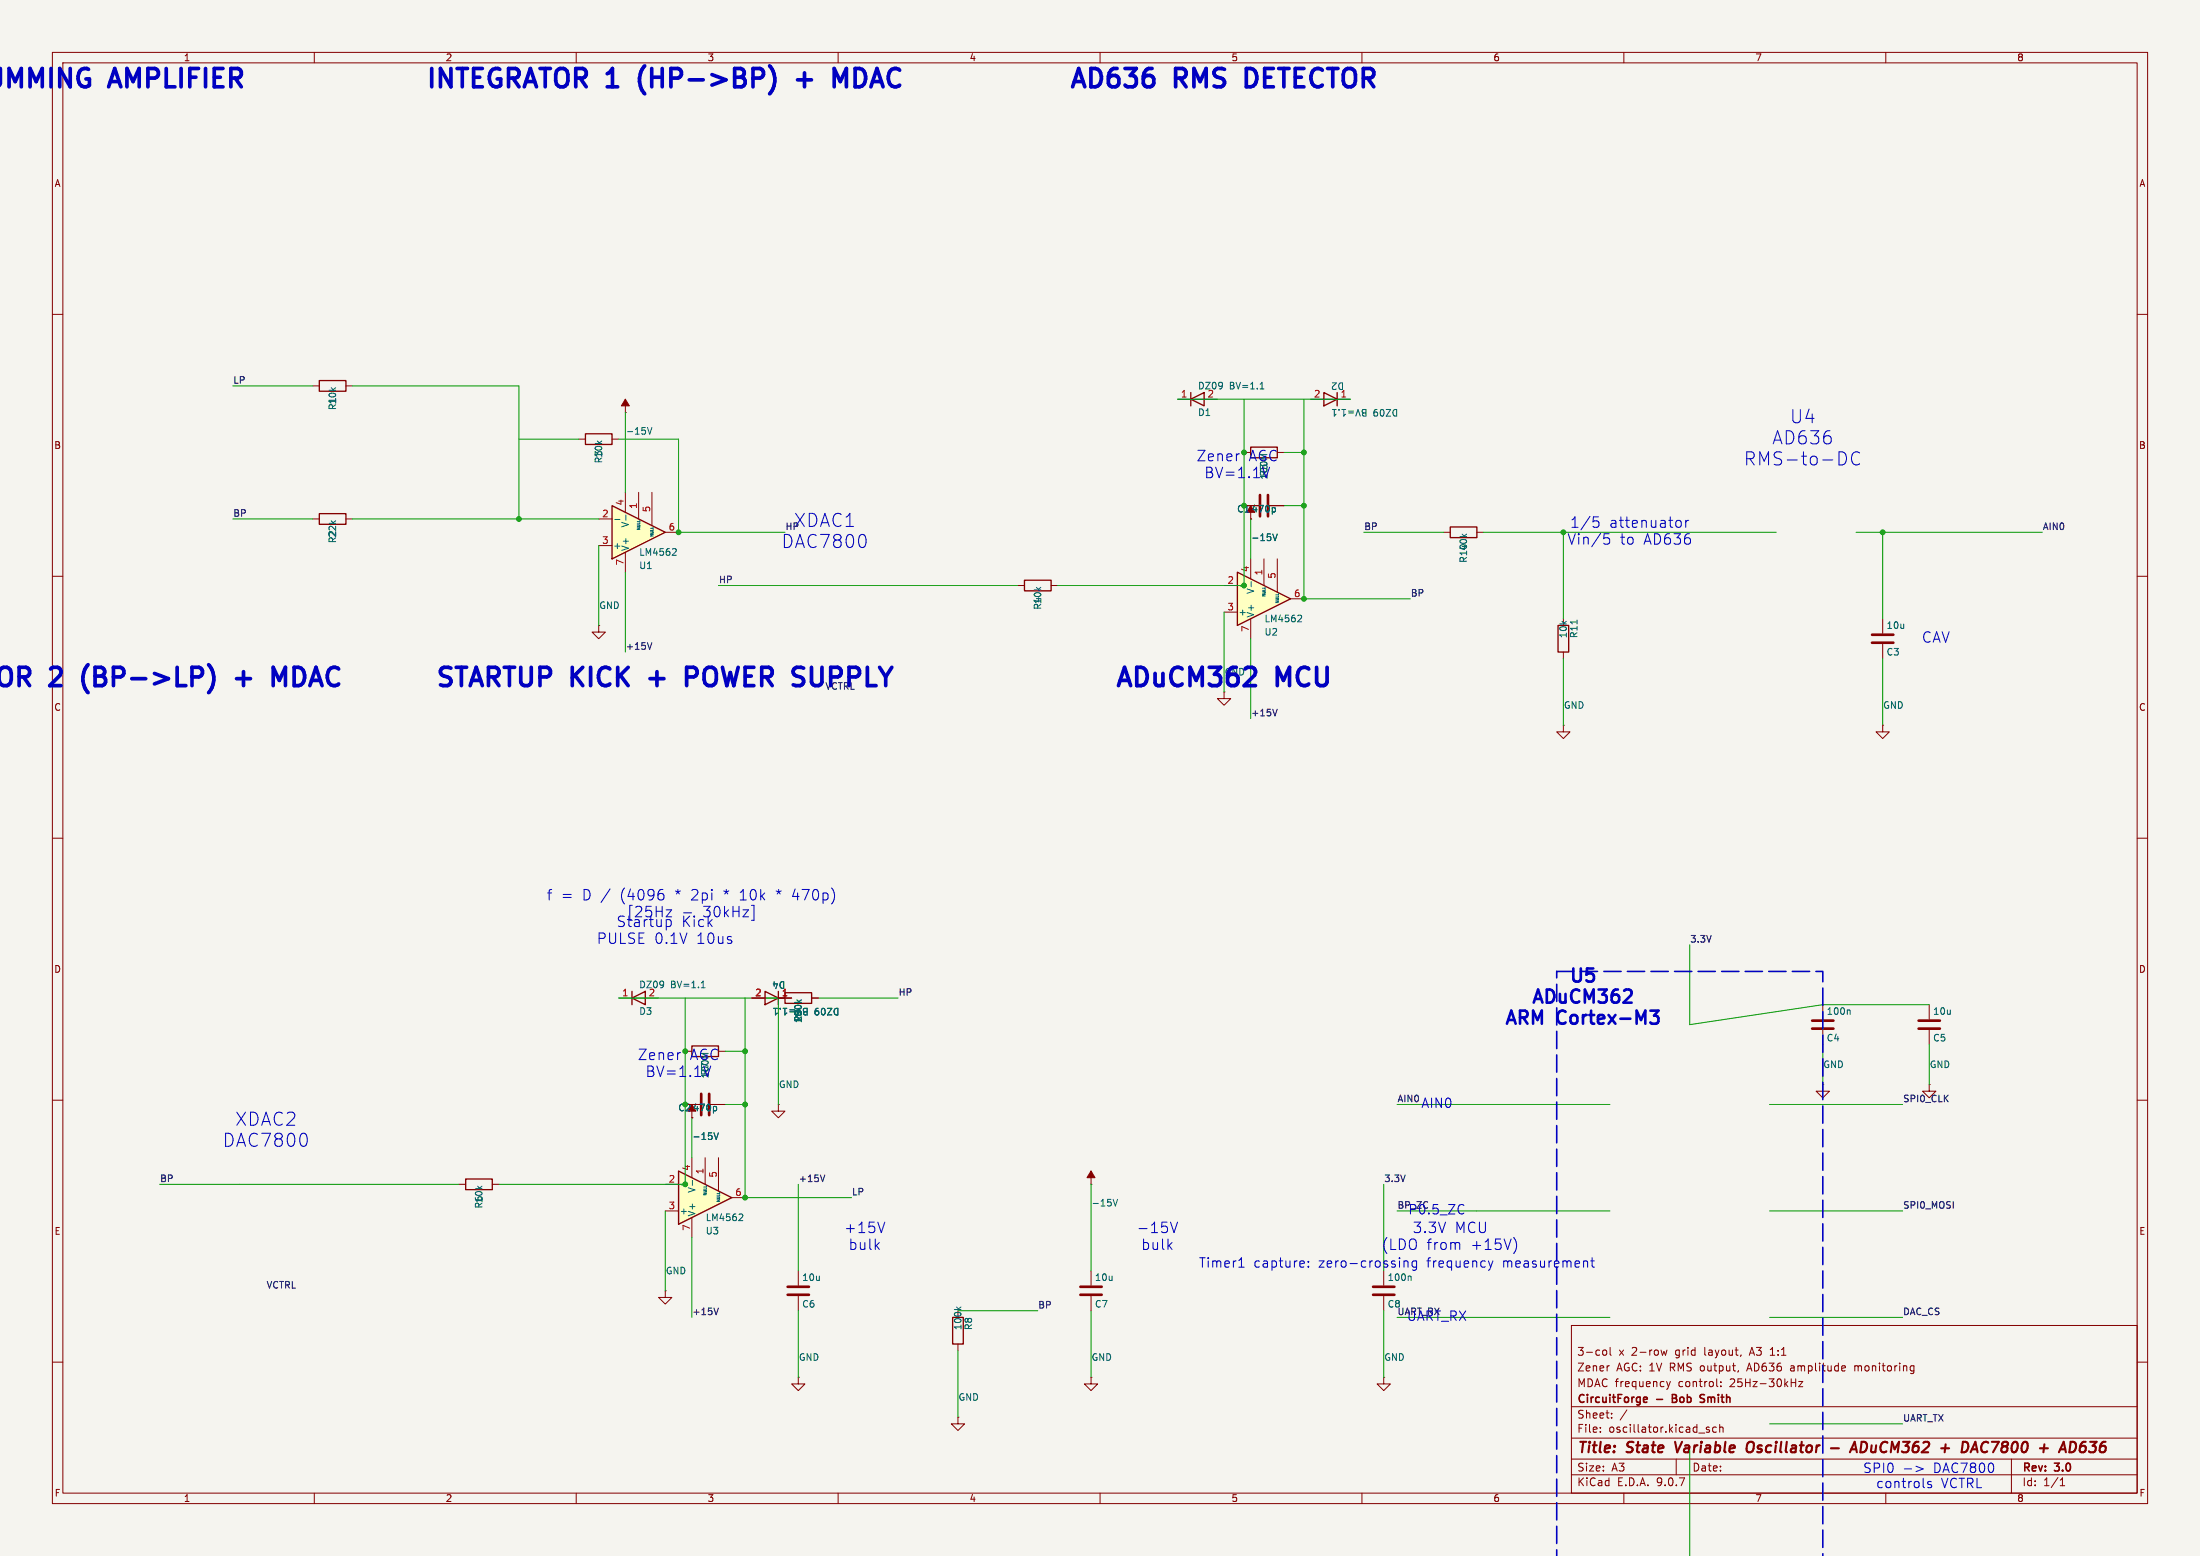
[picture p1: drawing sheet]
<svg xmlns="http://www.w3.org/2000/svg" width="420mm" height="297mm" viewBox="0 0 420 297" stroke-linecap="round" stroke-linejoin="round" font-family="sans-serif">
<path d="M0 0h420v297h-420z" fill="#f5f4ef" stroke="#f5f4ef" stroke-width=".19"/>
<g fill="none" stroke="#840000" stroke-width=".19">
<path d="M10 10h400v277h-400zM12 12h396v273h-396zM60 10v2M110 10v2M160 10v2M210 10v2M260 10v2M310 10v2M360 10v2M10 60h2M119.4 78.7h.1M119.4 76.2v2.5"/>
<path d="M408 60h2M237.5 96.5h2.8M238.8 99.1h.1M238.8 96.5v2.6M242.3 96.5h2.8M10 110h2M114.3 119.4v1.3h1.3l-1.3 1.2-1.3-1.2h1.3M114.3 119.4h.1M408 110h2M10 160h2M408 160h2M10 210h2"/>
<path d="M130.8 210.8h2.8M132.1 213.4h.1M132.1 210.8v2.6M135.6 210.8h2.8M148.6 210.8v1.3h1.3l-1.3 1.3-1.3-1.3h1.3M148.6 210.8h.1M408 210h2M208.3 226.1h.1M208.3 223.5v2.6M208.3 242.6v2.8M208.3 247.4v2.8M300 253h108v32h-108z"/>
<path d="M306.1 257.8l.3-.1 .3 .3v.5l-.3 .2-.3-.1M307.4 257.2v1.3l.2 .2M318.2 257.7l-.3 1-.2-.7-.3 .7M332.4 258.6l-.1 .2M337.9 258.7h.9M338.1 257.5l-.2 .1M10 260h2M208.3 262.9v1.3h1.2l-1.2 1.2-1.3-1.2h1.3M208.3 262.9h.1M264.2 262.9v1.3h1.2l-1.2 1.2-1.3-1.2h1.3M264.2 262.9h.1M300 278.5h108"/>
<path d="M300 274.5h108M300 268.5h108M305.5 273.2v.2M305.5 272.5v.1M307.1 260.7h.1M307.7 270.5v.2M307.7 269.8v.1M310.6 269.1l-1.3 1.9M318.2 263.7l.3 1M318.5 264.7l-.3 .5M318.9 263.7l-.4 1M320 278.5v3"/>
<path d="M325.7 272.7l.7 .4-.2 .3-.5-.1M326.3 272.5l-.4-.1-.2 .2M327.7 272.5l-.5-.1-.3 .3 .2 .6h.6M327.8 264.6l.1 .1M328.3 272.5l.2-.1 .4 .1v.9M328.3 271.9v1.5M328.5 264.5v.2M328.5 263.8v.1M331.9 261.6l-.2 .3M341.9 263.9h.9M342.8 263.2v1.5M343.4 263.7h.8l-.8 1h.8"/>
<path d="M351.8 260.7l.4 .1 .1 .2-.7 .2M352.2 261.6l-.4 .1M354.1 260.7v1M354.2 260.8h-.1M364.9 260.7l.5 .1M365.4 261.6l-.5 .1M365.4 260.7v1.2l-.3 .3M384 278.5v6.5M408 260h2M60 285v2M110 285v2M160 285v2"/>
<path d="M210 285v2M260 285v2M300 281.5h108M310 285v2M360 285v2M393.3 283.6h.9M393.3 282.5l.4-.4v1.5"/>
</g>
<g fill="none" stroke="#840000" stroke-width=".4">
<path d="M319.8 275.2l.4 2M334.4 275.2a.77 .77 0 0 0-.9 .7l-.1 .6 .2 .6a.71 .71 0 0 0 1-.2M349.5 276.4h1.5M353.1 277.2l1-2 .4 2M353.4 276.6h1M355.9 275.2h-.5l-.3 2 .8-.1M375.7 275.7l-.2-.4-.8-.1-.2 2M376.2 277.2l.9-2 .4 2M376.5 276.6h.9M378.7 275.3a1.11 1.11 0 0 0 .1 1.9M393 277.2l1-2 .4 2M393.3 276.6h1"/>
<path d="M396.3 275.7l-.3-.4-.7-.1-.3 2M397.5 276h.4l.2 .2v.6a.66 .66 0 0 1-.8 .4M398.2 275.2a.81 .81 0 0 0-1 .5M398.8 277l.2 .2"/>
</g>
<path d="M314 266.7l.4 .1 .1 .2-.7 .2M314.4 267.6l-.4 .1M319.3 266.9h.5M319.8 266.2h-.5v1.5h.5M324.5 267.6h.8M324.6 266.8l.7 .2M325.4 266.3l-.6-.1-.2 .1" fill="none" stroke="#840000" stroke-width=".3"/>
<path d="M240.5 94.5v4.1M242.1 94.5v4.1M133.9 208.8v4.1M135.4 208.8v4.1M206.2 245.6h4.1M206.2 247.1h4.1" fill="none" stroke="#840000" stroke-width=".51"/>
<path d="M123.6 81.6l.4 1.3 .5-1.3M243.2 96.9l.3 .2v.4l-.3 .2M243 101.9l.4 1.3 .4-1.3M136.3 216.2l.4 1.3 .5-1.3M136.6 211.2l.2 .2v.4l-.2 .2M212.5 228.9l.4 1.3 .5-1.3" fill="none" stroke="#006464" stroke-width=".19"/>
<g fill="#840000" stroke="#840000" stroke-width=".19">
<path d="M208.3 223.5l.7 1.3h-1.5z"/>
<path d="M132.1 210.8l.7 1.3h-1.5z"/>
<path d="M119.4 76.2l.7 1.3h-1.5z"/>
<path d="M238.8 96.5l.7 1.3h-1.5z"/>
</g>
<path d="M129.5 223.5l10.2 5.1-10.2 5.1z" fill="#ffffc2"/>
<path d="M227.3 76.2l2.6-1.3v2.6zM227.3 74.9v2.6M252.7 74.9l2.6 1.3-2.6 1.3zM255.3 74.9v2.6M120.6 190.5l2.6-1.3v2.6zM120.6 189.2v2.6M146 189.2l2.6 1.3-2.6 1.3zM148.6 189.2v2.6M149.9 189.5h5v2h-5zM88.9 225h5.1v2.1h-5.1zM129.5 223.5l10.2 5.1-10.2 5.1z" fill="none" stroke="#840000" stroke-width=".25"/>
<g fill="none" stroke="#840000" stroke-width=".19">
<path d="M224.8 76.2h7.6M250.2 76.2h7.6M118.1 190.5h7.6M143.5 190.5h7.6M154.9 190.5h1.3M87.6 226.1h1.3M94 226.1h1.2M127 231.1h2.5M127 226.1h2.5M132.1 221v3.8M132.1 232.4v3.8M134.6 221v5.1"/>
<path d="M137.2 221v6.3M139.7 228.6h2.5M127 246.4v1.2h1.3l-1.3 1.3-1.3-1.3h1.3M127 246.4h.1M152.4 262.9v1.3h1.3l-1.3 1.2-1.3-1.2h1.3M152.4 262.9h.1"/>
</g>
<g fill="none" stroke="#006464" stroke-width=".19">
<path d="M240.6 74.2h.7M240.7 73.3l.2-.3v1.2M254.4 78.2h.7M254.7 78.2v1.2l.3-.3M133.9 188.5h.7M134 187.6l.2-.3v1.2M147.7 192.5h.7M148 192.5v1.2l.3-.3M152.1 190.9l.5 .4M153 190.9l-.5 .3M130.1 226.2h.9M132.2 225.3v1"/>
<path d="M134.3 227.8h.5l-.5 .3h.5M134.3 227.5h.5M134.3 227.2h.5M134.3 227h.5M134.8 226.3v.3h-.5M136.9 229h.5l-.5 .3h.5M136.9 228.8h.4M136.9 228.5h.4M136.9 228.3h.5M137.4 227.6v.2h-.5M141.3 231.7l.4 .1 .1 .3-.8 .9h.8"/>
</g>
<path d="M116.8 96.5l10.2 5.1-10.2 5.1z" fill="#ffffc2"/>
<path d="M61 72.6h5v2.1h-5zM61 98h5v2.1h-5zM116.8 96.5l10.2 5.1-10.2 5.1zM195.6 110.7h5.1v2.1h-5.1zM276.9 100.6h5v2h-5zM297.4 119.4h2.1v5.1h-2.1zM132.1 199.6h5.1v2.1h-5.1zM181.9 251.5h2v5h-2z" fill="none" stroke="#840000" stroke-width=".25"/>
<g fill="none" stroke="#840000" stroke-width=".19">
<path d="M59.7 73.7h1.3M66 73.7h1.3M59.7 99.1h1.3M66 99.1h1.3M114.3 99.1h2.5M119.4 94v3.8M121.9 94v5.1M124.5 94v6.3M114.3 104.1h2.5M119.4 105.4v3.8M127 101.6h2.5M194.3 111.8h1.3"/>
<path d="M200.7 111.8h1.2M275.6 101.6h1.3M281.9 101.6h1.3M298.4 118.1v1.3M359.4 118.1v2.8M298.4 138.4v1.3h1.3l-1.3 1.3-1.2-1.3h1.2M298.4 138.4h.1M298.4 124.5v1.2M359.4 122.9v2.8M348 191.8v2.8M348 196.6v2.8M368.3 191.8v2.8"/>
<path d="M368.3 196.6v2.8M348 207v1.3h1.2l-1.2 1.3-1.3-1.3h1.3M348 207h.1M368.3 207v1.3h1.3l-1.3 1.3-1.3-1.3h1.3M368.3 207h.1M152.4 242.6v2.8M152.4 247.4v2.8M182.9 256.5v1.3M182.9 270.5v1.3h1.2l-1.2 1.2-1.3-1.2h1.3M182.9 270.5h.1"/>
</g>
<g fill="none" stroke="#006464" stroke-width=".19">
<path d="M117.4 99.2h.9M119.5 98.3v1M121.6 100h.5M122.1 99.3v.3h-.5M121.6 100.8h.5l-.5 .3h.5M121.6 100.5h.5M121.6 100.2h.5M124.2 102h.5l-.5 .3h.5M124.2 101.8h.4M124.2 101.5h.4M124.2 101.3h.5M124.7 100.6v.2h-.5"/>
<path d="M128.6 104.7l.4 .1 .1 .3-.8 .9h.8M301.1 118.4v.7M353 192.8l.2 .2v.6M182.6 249.5l.5 .5M183.5 249.5l-.5 .3"/>
</g>
<path d="M357.4 121.2h4M357.4 122.7h4M345.9 194.8h4.1M345.9 196.3h4.1M366.3 194.8h4M366.3 196.3h4M150.4 245.6h4M150.4 247.1h4" fill="none" stroke="#840000" stroke-width=".51"/>
<path d="M236.2 109.2l10.2 5.1-10.2 5.1z" fill="#ffffc2"/>
<path d="M111.8 82.8h5v2h-5zM238.8 85.3h5v2.1h-5zM236.2 109.2l10.2 5.1-10.2 5.1z" fill="none" stroke="#840000" stroke-width=".25"/>
<g fill="none" stroke="#840000" stroke-width=".19">
<path d="M110.5 83.8h1.3M116.8 83.8h1.3M237.5 96.5h2.8M238.8 99.1h.1M242.3 96.5h2.8M233.7 116.8h2.5M233.7 111.8h2.5M238.8 106.7v3.8M238.8 118.1v3.8M241.3 106.7v5.1M243.8 106.7v6.3M246.4 114.3h2.5"/>
<path d="M233.7 132.1v1.3h1.2l-1.2 1.2-1.3-1.2h1.3M359.4 138.4v1.3h1.3l-1.3 1.3-1.3-1.3h1.3M359.4 138.4h.1M143.5 190.5h2.5M148.6 190.5h2.5M154.9 190.5h1.3M130.8 210.8h2.8M132.1 213.4h.1M135.6 210.8h2.8M264.2 242.6v2.8M264.2 247.4v2.8"/>
</g>
<g fill="none" stroke="#006464" stroke-width=".19">
<path d="M243.2 96.9l.3 .2v.4l-.3 .2M236.7 111.9h1M238.9 111v1M241 113.5h.5l-.5 .3h.5M241 113.2h.4M241 112.9h.4M241 112.7h.5M241.5 112v.3h-.5M243 101.9l.4 1.3 .4-1.3M243.6 114.7h.5l-.5 .3h.5M243.6 114.5h.4M243.6 114.2h.4"/>
<path d="M243.6 114h.5M244.1 113.3v.2h-.5M247.9 117.4l.5 .1 .1 .3-.8 .9h.8M147.7 192.5h.7M148 192.5v1.2l.3-.3M152.1 190.9l.5 .4M153 190.9l-.5 .3M136.3 216.2l.4 1.3 .5-1.3M136.6 211.2l.2 .2v.4l-.2 .2M269.2 243.6l.2 .2v.6"/>
</g>
<path d="M262.1 245.6h4.1M262.1 247.1h4.1" fill="none" stroke="#840000" stroke-width=".51"/>
<path d="M124.4 122.7l-.4 1.2M243.8 135.4l-.4 1.2M157.5 224.3l-.5 1.2M137.1 249.7l-.4 1.2" fill="none" stroke="#0f0f0f" stroke-width=".19"/>
<g fill="none" stroke="#009600" stroke-width=".19">
<path d="M44.4 73.7h15.3M67.3 73.7h31.8v25.4M119.4 78.7v15.3M224.8 76.2h33M237.5 76.2v35.6h-35.6M248.9 76.2v38.1h20.3M44.4 99.1h15.3M67.3 99.1h47M99.1 83.8h11.4M118.1 83.8h11.4v17.8h20.4M238.8 99.1v7.6M245.1 96.5h3.8"/>
<path d="M245.1 86.4h3.8M114.3 104.1v15.3M119.4 109.2v15.3M137.2 111.8h57.1M233.7 116.8v15.3M260.3 101.6h15.3M283.2 101.6h55.9M298.4 101.6v16.5M354.3 101.6h35.6M359.4 101.6v16.5M238.8 121.9v15.3M298.4 125.7v12.7"/>
<path d="M359.4 125.7v12.7M118.1 190.5h33M130.8 190.5v35.6h-35.6M142.2 190.5v38.1h20.4M148.6 190.5v20.3M156.2 190.5h15.2M322.6 180.3v15.3l25.4-3.8h20.3M348 199.4v7.6M368.3 199.4v7.6M132.1 213.4v7.6M138.4 210.8h3.8M138.4 200.7h3.8"/>
<path d="M266.7 210.8h40.6M337.8 210.8h25.4M30.5 226.1h57.1M127 231.1v15.3M132.1 236.2v15.3M152.4 226.1v16.5M208.3 226.1v16.5M264.2 226.1v16.5M266.7 231.1h40.6M337.8 231.1h25.4M152.4 250.2v12.7M182.9 257.8v12.7"/>
<path d="M182.9 250.2h15.2M208.3 250.2v12.7M264.2 250.2v12.7M266.7 251.5h40.6M337.8 251.5h25.4M322.6 276.9v20.2M337.8 271.8h25.4"/>
</g>
<g fill="none" stroke="#0000c2" stroke-width=".19">
<path d="M304.2 98.7h.9M304.4 99.4h.5l.3 .4v.5l-.1 .3-.7 .1M320.6 99.3l.4 .4v.6l-.4 .4M321.8 99.3v1.4M322.4 99.3l-.4 .1-.2 .3M351.7 86.2a1.35 1.35 0 0 1 .8 1.3 1.35 1.35 0 0 1-.8 1.2M355 86.5a.93 .93 0 0 0-1.1-.1 .93 .93 0 0 0-.4 .9 1.06 1.06 0 0 0 .2 1.1 1.06 1.06 0 0 0 1.2 .2l.1-.1M306.2 101.9h1M306.2 102.7l.7-.1 .4 .4v.5l-.2 .3h-.9M126.2 169.8h.4M126.4 170.5l.3 .4v.5l-.3 .4M127.2 173.7h1l-1 1.3h1"/>
<path d="M127.8 175.5l.3 .4v.6l-.1 .3-.6 .1M143.9 172.8v2.9h-.4M168.9 233.3l-.7 2M223.5 233.3l.6 2 .7-2M279.4 230l.1 .1M279.5 231.5l-.1 .1M289 236.2a2.29 2.29 0 0 1 0 3.1M236.5 241.9h1M236.8 240.3l.2-.2v1.8M248.9 240.8l.1 .3-.9 .2M249.8 241.7v.2M249.8 240.8v.1"/>
<path d="M268 240.7v1.2M268 240.8l.3-.1 .4 .1 .1 1.1M270.4 240.8l-.5-.1-.3 .3v.5l.1 .3h.7M270.4 240.7v1.4l-.3 .4-.4-.1M284.1 240.7l.5 1.2M284.6 241.9l-.3 .5M285 240.7l-.4 1.2M303.7 240.7h.7M303.9 240.1v1.5l.1 .2 .4 .1M365.8 279.9l1.3 .5-1.3 .5M363.5 280.4h1.4M368.7 282.8h-.4l-.3 .2 .1 .3 .6 .1v.5h-.7"/>
</g>
<path d="M146.9 12.6a4 4 0 0 1 0 5.3M152.3 15.2h2.6M159.3 16.6v-3.5l1.1 2.5 1.2-2.5v3.5M39.8 126.9a4 4 0 0 1 0 5.3M45.2 129.5h2.6M52.2 130.9v-3.5l1.1 2.5 1.2-2.5v3.5M131.1 129.2h1.3M132.4 127.4h-1.3v3.5" fill="none" stroke="#0000c2" stroke-width=".7"/>
<path d="M315.1 192.9h1.5l-.8 1a.68 .68 0 0 1 .8 .4v.6l-.2 .4-1 .1" fill="none" stroke="#0000c2" stroke-width=".5"/>
<path d="M297.2 185.4h50.8v111.7M297.2 297.1v-111.7" fill="none" stroke="#0000c2" stroke-width=".3" stroke-dasharray="3.3 1.2"/>
<g fill="#009600" stroke="#009600" stroke-width=".19">
<circle cx="130.8" cy="200.7" r=".46"/>
<circle cx="142.2" cy="200.7" r=".46"/>
<circle cx="248.9" cy="96.5" r=".46"/>
<circle cx="248.9" cy="114.3" r=".46"/>
<circle cx="248.9" cy="86.4" r=".46"/>
<circle cx="99.1" cy="99.1" r=".46"/>
<circle cx="129.5" cy="101.6" r=".46"/>
<circle cx="237.5" cy="111.8" r=".46"/>
<circle cx="237.5" cy="86.4" r=".46"/>
<circle cx="237.5" cy="96.5" r=".46"/>
<circle cx="130.8" cy="226.1" r=".46"/>
<circle cx="142.2" cy="228.6" r=".46"/>
<circle cx="130.8" cy="210.8" r=".46"/>
<circle cx="142.2" cy="210.8" r=".46"/>
<circle cx="359.4" cy="101.6" r=".46"/>
<circle cx="298.4" cy="101.6" r=".46"/>
</g>
<g font-size="4.9" fill="#0000c2">
<text x="0" y="17.8">MMING</text>
<text x="21.1" y="17.8">AMPLIFIER</text>
<text x="80.9" y="17.8">INTEGRATOR 1</text>
<text x="123.4" y="17.8">(HP-&gt;BP)</text>
<text x="154.9" y="17.8">+</text>
<text x="163.3" y="17.8">MDAC</text>
<text x="203.7" y="17.8">AD636</text>
<text x="224.3" y="17.8">RMS</text>
<text x="239.2" y="17.8">DETECTOR</text>
<text x="-.5" y="132.1">OR 2</text>
<text x="17.1" y="132.1">(BP-&gt;LP)</text>
<text x="47.8" y="132.1">+</text>
<text x="56.2" y="132.1">MDAC</text>
<text x="82.7" y="132.1">STARTUP KICK</text>
<text x="125.4" y="132.1">+</text>
<text x="133.7" y="132.1">POWER</text>
<text x="155.7" y="132.1">SUPPLY</text>
<text x="212.5" y="132.1">ADuCM362</text>
<text x="243.7" y="132.1">MCU</text>
</g>
<g font-size="3.5" fill="#0000c2">
<text x="341.7" y="81">U4</text>
<text x="332.9" y="89.1">RMS-to-DC</text>
<text x="338.3" y="85">AD636</text>
<text x="151.5" y="100.8">XDAC1</text>
<text x="149.2" y="104.8">DAC7800</text>
<text x="299.3" y="188.2">U5</text>
<text x="286.9" y="196.3">ARM</text>
<text x="292.1" y="192.3">ADuCM362</text>
<text x="297.3" y="196.3">Cortex-M3</text>
<text x="44.9" y="215.1">XDAC2</text>
<text x="42.5" y="219.1">DAC7800</text>
</g>
<g font-size="2.8" fill="#0000c2">
<text x="228.4" y="88.3">Zener</text>
<text x="238.3" y="88.3">AGC</text>
<text x="229.9" y="91.5">BV=1.1V</text>
<text x="299.7" y="101">1/5</text>
<text x="307.2" y="101">attenuator</text>
<text x="299.2" y="104.2">Vin/5</text>
<text x="309.2" y="104.2">to</text>
<text x="313.8" y="104.2">AD636</text>
<text x="366.8" y="122.9">CAV</text>
<text x="104.3" y="172.1">f =</text>
<text x="111.1" y="172.1">D /</text>
<text x="118.4" y="172.1">(4096</text>
<text x="128.9" y="172.1">*</text>
<text x="132" y="172.1">2pi</text>
<text x="138.3" y="172.1">*</text>
<text x="141.4" y="172.1">10k</text>
<text x="148.4" y="172.1">*</text>
<text x="151.5" y="172.1">470p)</text>
<text x="117.6" y="177.2">Startup</text>
<text x="119.6" y="175.3">[25Hz</text>
<text x="130.1" y="177.2">Kick</text>
<text x="134.1" y="175.3">30kHz]</text>
<text x="113.9" y="180.4">PULSE 0.1V</text>
<text x="132.9" y="180.4">10us</text>
<text x="121.7" y="202.6">Zener</text>
<text x="131.7" y="202.6">AGC</text>
<text x="123.2" y="205.8">BV=1.1V</text>
<text x="161.1" y="235.6">+15V</text>
<text x="161.9" y="238.8">bulk</text>
<text x="217" y="235.6">-15V</text>
<text x="217.8" y="238.8">bulk</text>
<text x="263.7" y="238.8">(LDO</text>
<text x="269.6" y="235.6">3.3V</text>
<text x="272.3" y="238.8">from</text>
<text x="277.7" y="235.6">MCU</text>
<text x="280.8" y="238.8">+15V)</text>
</g>
<g font-size="2.8" fill="#840000">
<text x="301" y="277.9">Title:</text>
<text x="310.6" y="277.9">State</text>
<text x="320.7" y="277.9">Variable</text>
<text x="335.1" y="277.9">Oscillator</text>
<text x="356.7" y="277.9">ADuCM362</text>
<text x="374.6" y="277.9">+</text>
<text x="379.4" y="277.9">DAC7800</text>
<text x="395" y="277.9">+</text>
<text x="399.8" y="277.9">AD636</text>
</g>
<g font-size="2.5" fill="#0000c2">
<text x="271.3" y="211.7">AIN0</text>
<text x="268.8" y="232">P0.5_ZC</text>
<text x="228.8" y="242.2">Timer1</text>
<text x="239.3" y="242.2">capture:</text>
<text x="251.7" y="242.2">zero-crossing</text>
<text x="272.5" y="242.2">frequency</text>
<text x="287" y="242.2">measurement</text>
<text x="268.5" y="252.3">UART_RX</text>
<text x="355.6" y="281.4">SPI0</text>
<text x="369.1" y="281.4">DAC7800</text>
<text x="358.1" y="284.3">controls</text>
<text x="370.5" y="284.3">VCTRL</text>
</g>
<g font-size="2.1" fill="#840000">
<text x="301" y="262">Zener</text>
<text x="301" y="259">3-col</text>
<text x="308.6" y="262">AGC: 1V RMS output,</text>
<text x="309" y="259">x</text>
<text x="311.5" y="259">2-row</text>
<text x="320" y="259">grid</text>
<text x="325.6" y="259">layout,</text>
<text x="334" y="262">AD636</text>
<text x="334.5" y="259">A3</text>
<text x="338.5" y="259">1:1</text>
<text x="342.4" y="262">amplitude</text>
<text x="354.7" y="262">monitoring</text>
<text x="301" y="268.2">CircuitForge</text>
<text x="301" y="265">MDAC frequency</text>
<text x="316.3" y="268.2">-</text>
<text x="319.9" y="268.2">Bob</text>
<text x="320.4" y="265">control:</text>
<text x="325.9" y="268.2">Smith</text>
<text x="330.4" y="265">25Hz-30kHz</text>
<text x="301" y="273.7">File:</text>
<text x="301" y="271">Sheet:</text>
<text x="307.1" y="273.7">oscillator.kicad_sch</text>
<text x="301" y="281.1">Size:</text>
<text x="307.6" y="281.1">A3</text>
<text x="323" y="281.1">Date:</text>
<text x="386" y="281.3">Rev:</text>
<text x="392.4" y="281.3">3.0</text>
<text x="301" y="283.9">KiCad</text>
<text x="308.7" y="283.9">E.D.A.</text>
<text x="316.3" y="283.9">9.0.7</text>
<text x="386" y="283.9">Id:</text>
<text x="390.1" y="283.9">1/1</text>
</g>
<g font-size="1.8" fill="#840000">
<text x="35" y="11.9">1</text>
<text x="85" y="11.9">2</text>
<text x="135" y="11.9">3</text>
<text x="185" y="11.9">4</text>
<text x="235" y="11.9">5</text>
<text x="285" y="11.9">6</text>
<text x="335" y="11.9">7</text>
<text x="385" y="11.9">8</text>
<text x="10.3" y="35.9">A</text>
<text x="408.3" y="35.9">A</text>
<text x="10.3" y="85.9">B</text>
<text x="408.2" y="85.9">B</text>
<text x="10.3" y="135.9">C</text>
<text x="408.2" y="135.9">C</text>
<text x="10.3" y="185.9">D</text>
<text x="408.2" y="185.9">D</text>
<text x="10.3" y="235.9">E</text>
<text x="408.3" y="235.9">E</text>
<text x="10.3" y="285.9">F</text>
<text x="35" y="286.9">1</text>
<text x="85" y="286.9">2</text>
<text x="135" y="286.9">3</text>
<text x="185" y="286.9">4</text>
<text x="235" y="286.9">5</text>
<text x="285" y="286.9">6</text>
<text x="335" y="286.9">7</text>
<text x="385" y="286.9">8</text>
<text x="408.3" y="285.9">F</text>
</g>
<g font-size="1.8" fill="#0f0f0f">
<text x="44.4" y="73.3">LP</text>
<text x="44.4" y="98.7">BP</text>
<text x="149.9" y="101.3">HP</text>
<text x="260.3" y="101.3">BP</text>
<text x="389.9" y="101.3">AIN0</text>
<text x="137.2" y="111.4">HP</text>
<text x="269.2" y="114">BP</text>
<text x="119.4" y="124.1">+15V</text>
<text x="157.5" y="131.7">VCTRL</text>
<text x="238.8" y="136.8">+15V</text>
<text x="322.6" y="180">3.3V</text>
<text x="171.4" y="190.2">HP</text>
<text x="266.7" y="210.5">AIN0</text>
<text x="363.2" y="210.5">SPI0_CLK</text>
<text x="30.5" y="225.7">BP</text>
<text x="152.4" y="225.7">+15V</text>
<text x="264.2" y="225.7">3.3V</text>
<text x="162.6" y="228.3">LP</text>
<text x="363.2" y="230.8">SPI0_MOSI</text>
<text x="50.8" y="246">VCTRL</text>
<text x="132.1" y="251.1">+15V</text>
<text x="198.1" y="249.8">BP</text>
<text x="363.2" y="251.1">DAC_CS</text>
<text x="363.2" y="271.4">UART_TX</text>
</g>
<g font-size="1.8" fill="#006464">
<text x="64.4" y="77.3" transform="rotate(-90 64.4 77.3)">10k</text>
<text x="228.6" y="74.5">DZ09</text>
<text x="230.4" y="75.9">2</text>
<text x="234.7" y="74.5">BV=1.1</text>
<text x="255.8" y="75.9">1</text>
<text x="256.7" y="72.8" transform="rotate(-180 256.7 72.8)">D2</text>
<text x="261" y="77.9" transform="rotate(-180 261 77.9)">BV=1.1</text>
<text x="267" y="77.9" transform="rotate(-180 267 77.9)">DZ09</text>
<text x="64.4" y="78.4" transform="rotate(-90 64.4 78.4)">R1</text>
<text x="119.4" y="83.2">-15V</text>
<text x="228.6" y="79.6">D1</text>
<text x="115.2" y="88.5" transform="rotate(-90 115.2 88.5)">R3</text>
<text x="115.2" y="87.5" transform="rotate(-90 115.2 87.5)">10k</text>
<text x="120.2" y="100.8" transform="rotate(-90 120.2 100.8)">V-</text>
<text x="236.1" y="98">C1</text>
<text x="238.8" y="98">470p</text>
<text x="64.4" y="103.8" transform="rotate(-90 64.4 103.8)">R2</text>
<text x="64.4" y="102.7" transform="rotate(-90 64.4 102.7)">22k</text>
<text x="117" y="105">+</text>
<text x="120.2" y="105.3" transform="rotate(-90 120.2 105.3)">V+</text>
<text x="121.9" y="106.3">LM4562</text>
<text x="238.8" y="103.5">-15V</text>
<text x="280.3" y="107.5" transform="rotate(-90 280.3 107.5)">R10</text>
<text x="280.3" y="105.3" transform="rotate(-90 280.3 105.3)">40k</text>
<text x="121.9" y="108.8">U1</text>
<text x="239.6" y="113.5" transform="rotate(-90 239.6 113.5)">V-</text>
<text x="114.3" y="116.4">GND</text>
<text x="199" y="116.5" transform="rotate(-90 199 116.5)">R4</text>
<text x="199" y="115.4" transform="rotate(-90 199 115.4)">10k</text>
<text x="236.3" y="117.7">+</text>
<text x="239.6" y="118" transform="rotate(-90 239.6 118)">V+</text>
<text x="241.3" y="119">LM4562</text>
<text x="241.3" y="121.5">U2</text>
<text x="299.3" y="121.9" transform="rotate(-90 299.3 121.9)">10k</text>
<text x="301.3" y="121.9" transform="rotate(-90 301.3 121.9)">R11</text>
<text x="360.1" y="125.3">C3</text>
<text x="360.1" y="120.2">10u</text>
<text x="298.5" y="135.5">GND</text>
<text x="359.4" y="135.5">GND</text>
<text x="121.9" y="188.8">DZ09</text>
<text x="123.8" y="190.2">2</text>
<text x="128" y="188.8">BV=1.1</text>
<text x="150" y="187.1" transform="rotate(-180 150 187.1)">D4</text>
<text x="121.9" y="193.9">D3</text>
<text x="153.3" y="195.4" transform="rotate(-90 153.3 195.4)">100k</text>
<text x="153.3" y="195.2" transform="rotate(-90 153.3 195.2)">R9</text>
<text x="154.3" y="192.2" transform="rotate(-180 154.3 192.2)">BV=1.1</text>
<text x="160.4" y="192.2" transform="rotate(-180 160.4 192.2)">DZ09</text>
<text x="348.6" y="193.9">100n</text>
<text x="368.9" y="193.9">10u</text>
<text x="348.6" y="199">C4</text>
<text x="368.9" y="199">C5</text>
<text x="148.6" y="207.9">GND</text>
<text x="348" y="204.1">GND</text>
<text x="368.3" y="204.1">GND</text>
<text x="129.4" y="212.3">C2</text>
<text x="132.2" y="212.3">470p</text>
<text x="132.1" y="217.8">-15V</text>
<text x="132.9" y="227.8" transform="rotate(-90 132.9 227.8)">V-</text>
<text x="92.3" y="230.8" transform="rotate(-90 92.3 230.8)">R6</text>
<text x="92.3" y="229.7" transform="rotate(-90 92.3 229.7)">10k</text>
<text x="129.7" y="232">+</text>
<text x="132.9" y="232.3" transform="rotate(-90 132.9 232.3)">V+</text>
<text x="134.6" y="233.3">LM4562</text>
<text x="208.3" y="230.5">-15V</text>
<text x="134.6" y="235.8">U3</text>
<text x="127" y="243.4">GND</text>
<text x="153" y="244.7">10u</text>
<text x="208.9" y="244.7">10u</text>
<text x="264.8" y="244.7">100n</text>
<text x="153" y="249.8">C6</text>
<text x="208.9" y="249.8">C7</text>
<text x="264.8" y="249.8">C8</text>
<text x="183.7" y="254" transform="rotate(-90 183.7 254)">100k</text>
<text x="185.8" y="254" transform="rotate(-90 185.8 254)">R8</text>
<text x="152.4" y="259.9">GND</text>
<text x="208.3" y="259.9">GND</text>
<text x="264.2" y="259.9">GND</text>
<text x="182.9" y="267.6">GND</text>
</g>
<g font-size="1.8" fill="#a90000">
<text x="225.4" y="75.9">1</text>
<text x="250.8" y="75.9">2</text>
<text x="114.9" y="98.8">2</text>
<text x="119.1" y="96.6" transform="rotate(-90 119.1 96.6)">4</text>
<text x="121.7" y="97.2" transform="rotate(-90 121.7 97.2)">1</text>
<text x="124.2" y="97.9" transform="rotate(-90 124.2 97.9)">5</text>
<text x="127.6" y="101.3">6</text>
<text x="114.9" y="103.9">3</text>
<text x="119.1" y="108" transform="rotate(-90 119.1 108)">7</text>
<text x="234.2" y="111.5">2</text>
<text x="238.5" y="109.3" transform="rotate(-90 238.5 109.3)">4</text>
<text x="241" y="109.9" transform="rotate(-90 241 109.9)">1</text>
<text x="243.6" y="110.6" transform="rotate(-90 243.6 110.6)">5</text>
<text x="234.2" y="116.6">3</text>
<text x="246.9" y="114">6</text>
<text x="238.5" y="120.7" transform="rotate(-90 238.5 120.7)">7</text>
<text x="118.7" y="190.2">1</text>
<text x="144.1" y="190.2">2</text>
<text x="149.2" y="190.2">1</text>
<text x="127.6" y="225.8">2</text>
<text x="131.8" y="223.6" transform="rotate(-90 131.8 223.6)">4</text>
<text x="134.4" y="224.2" transform="rotate(-90 134.4 224.2)">1</text>
<text x="136.9" y="224.9" transform="rotate(-90 136.9 224.9)">5</text>
<text x="127.6" y="230.9">3</text>
<text x="140.3" y="228.3">6</text>
<text x="131.8" y="235" transform="rotate(-90 131.8 235)">7</text>
</g>
<g font-size="1.8" fill="#0000c2">
<text x="242.2" y="91.7" transform="rotate(-90 242.2 91.7)">100M</text>
<text x="242.2" y="91.1" transform="rotate(-90 242.2 91.1)">R5</text>
<text x="233.7" y="129.1">GND</text>
<text x="135.5" y="206" transform="rotate(-90 135.5 206)">100M</text>
<text x="135.5" y="205.4" transform="rotate(-90 135.5 205.4)">R7</text>
<text x="266.7" y="230.8">BP_ZC</text>
<text x="266.7" y="251.1">UART_RX</text>
</g>
<g font-size=".7" fill="#006464">
<text x="122.4" y="101.4" transform="rotate(-90 122.4 101.4)">NULL</text>
<text x="124.9" y="102.7" transform="rotate(-90 124.9 102.7)">NULL</text>
<text x="241.8" y="114.1" transform="rotate(-90 241.8 114.1)">NULL</text>
<text x="244.3" y="115.4" transform="rotate(-90 244.3 115.4)">NULL</text>
<text x="135.1" y="228.4" transform="rotate(-90 135.1 228.4)">NULL</text>
<text x="137.6" y="229.7" transform="rotate(-90 137.6 229.7)">NULL</text>
</g>
</svg>
